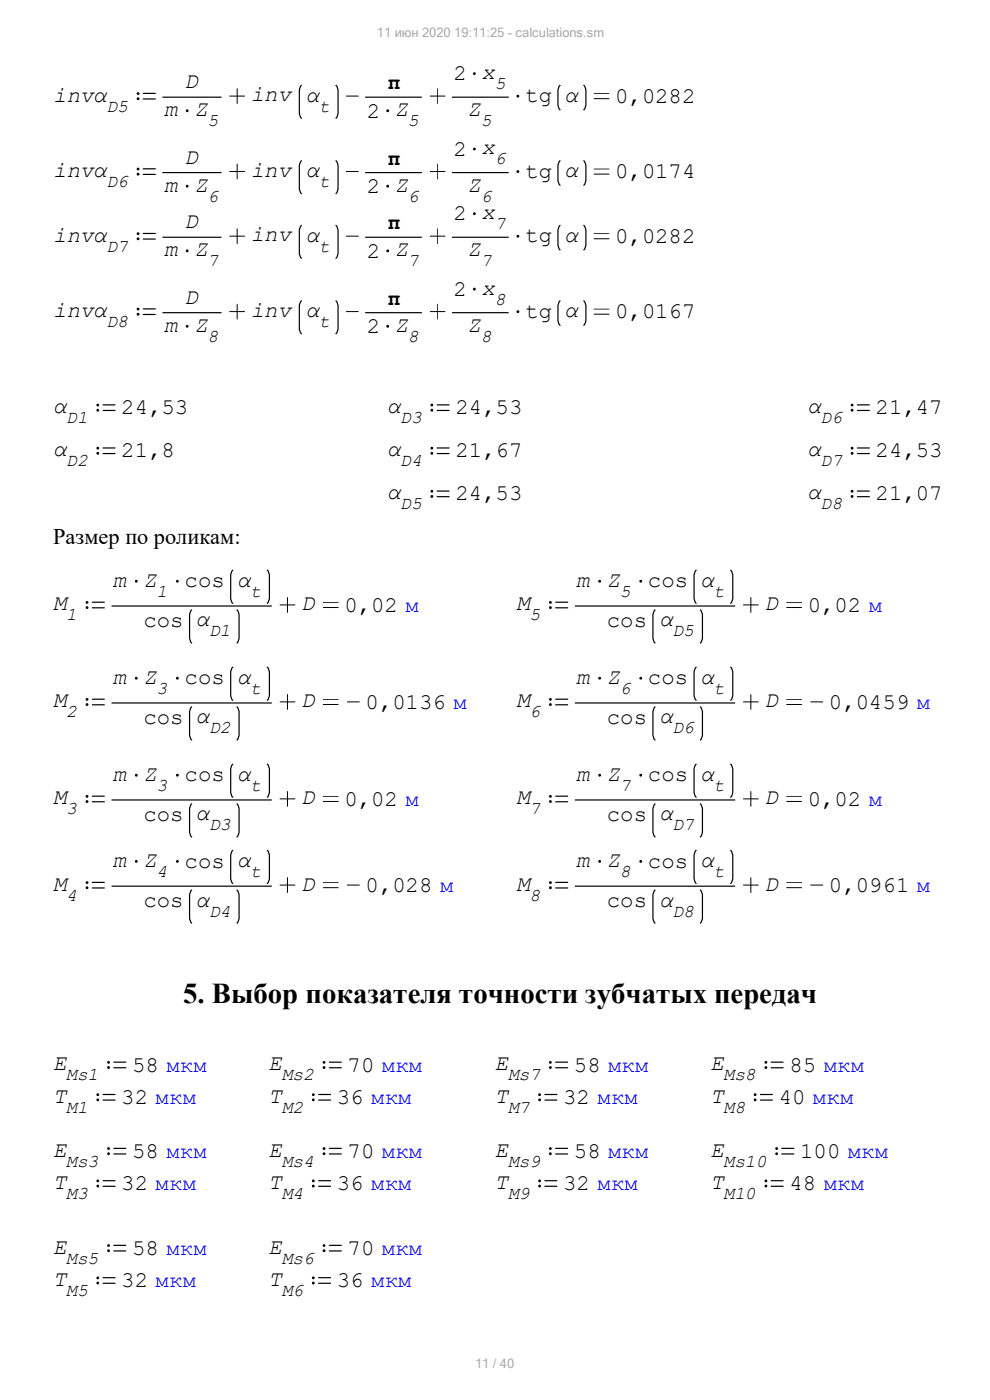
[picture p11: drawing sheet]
<svg xmlns="http://www.w3.org/2000/svg" width="210mm" height="297mm" viewBox="0 0 210 297" stroke-linecap="round" stroke-linejoin="round" font-family="sans-serif">
<g fill="#000">
<path d="M29 19.8a.3 .3 0 0 1 .6 0 .3 .3 0 0 1-.6 0zM29 21a.3 .3 0 0 1 .6 0 .3 .3 0 0 1-.6 0z" fill-rule="evenodd"/>
<path d="M30.3 19.7h2.6l.2 .1-.2 .1h-2.5zM30.3 20.9h2.6l.2 .1-.2 .1h-2.5z" fill-rule="evenodd"/>
<path d="M126 19.8l3.3 .1h-3.3zM126 20.8l3.3 .1-.1 .1h-3.2z" fill-rule="evenodd"/>
<path d="M29 35.9a.3 .3 0 0 1 .6 0 .3 .3 0 0 1-.6 0zM29 37a.3 .3 0 0 1 .6 0 .3 .3 0 0 1-.6 0z" fill-rule="evenodd"/>
<path d="M30.3 35.7h2.6l.2 .1-.2 .1h-2.5zM30.3 36.9h2.6l.2 .1-.2 .1h-2.5z" fill-rule="evenodd"/>
<path d="M50.2 18.8h.2v1.5h1.5l.1 .1-1.6 .1v1.5l-.1 .1-.1-1.6-1.6-.1 .1-.1h1.5z" fill-rule="evenodd"/>
<path d="M50.2 34.8h.2v1.5h1.5l.1 .1-1.6 .1v1.5l-.1 .1-.1-1.6-1.6-.1 .1-.1h1.5z" fill-rule="evenodd"/>
<path d="M73.4 20.3h2.6l.1 .1-2.6 .1z" fill-rule="evenodd"/>
<path d="M73.4 36.3h2.6l.1 .1-2.6 .1z" fill-rule="evenodd"/>
<path d="M92.8 18.8h.1v1.5h1.5l.1 .1-1.6 .1-.1 1.6v-1.6l-1.6-.1 .1-.1h1.5z" fill-rule="evenodd"/>
<path d="M92.8 34.8h.1v1.5h1.5l.1 .1-1.6 .1-.1 1.6v-1.6l-1.6-.1 .1-.1h1.5z" fill-rule="evenodd"/>
<path d="M126 35.8l3.3 .1h-3.3zM126 36.8l3.3 .1-.1 .1h-3.2z" fill-rule="evenodd"/>
<path d="M29 49.6a.3 .3 0 0 1 .6 0 .3 .3 0 0 1-.6 0zM29 50.7a.3 .3 0 0 1 .6 0 .3 .3 0 0 1-.6 0z" fill-rule="evenodd"/>
<path d="M30.3 49.4h2.6l.2 .1-.2 .2h-2.5zM30.3 50.6h2.6l.2 .1-.2 .1h-2.5z" fill-rule="evenodd"/>
<path d="M50.2 48.5l.2 .1v1.4h1.5l.1 .1-1.6 .1v1.5l-.1 .1-.1-1.6-1.6-.1 .1-.1h1.5z" fill-rule="evenodd"/>
<path d="M73.4 50h2.6l.1 .1-2.6 .1z" fill-rule="evenodd"/>
<path d="M92.8 48.5h.1v1.5h1.5l.1 .1-1.6 .1-.1 1.6v-1.6h-1.6l.1-.2h1.5z" fill-rule="evenodd"/>
<path d="M126 49.5l3.3 .1-3.3 .1zM126 50.6h3.3l-.1 .2h-3.2z" fill-rule="evenodd"/>
<path d="M29 65.6a.3 .3 0 0 1 .6 0 .3 .3 0 0 1-.6 0zM29 66.7a.3 .3 0 0 1 .6 0 .3 .3 0 0 1-.6 0z" fill-rule="evenodd"/>
<path d="M30.3 65.4h2.6l.2 .1-.2 .2h-2.5zM30.3 66.6h2.6l.2 .1-.2 .1h-2.5z" fill-rule="evenodd"/>
<path d="M50.2 64.5l.2 .1v1.4h1.5l.1 .1-1.6 .1v1.5l-.1 .1-.1-1.6-1.6-.1 .1-.1h1.5z" fill-rule="evenodd"/>
<path d="M73.4 66h2.6l.1 .1-2.6 .1z" fill-rule="evenodd"/>
<path d="M92.8 64.5h.1v1.5h1.5l.1 .1-1.6 .1-.1 1.6v-1.6h-1.6l.1-.2h1.5z" fill-rule="evenodd"/>
<path d="M126 65.5l3.3 .1-3.3 .1zM126 66.6h3.3l-.1 .2h-3.2z" fill-rule="evenodd"/>
<path d="M20.4 85.9a.3 .3 0 0 1 .6 0 .3 .3 0 0 1-.6 0zM20.4 87a.3 .3 0 0 1 .6 0 .3 .3 0 0 1-.6 0z" fill-rule="evenodd"/>
<path d="M20.4 95.1a.3 .3 0 0 1 .6 0 .3 .3 0 0 1-.6 0zM20.4 96.2a.3 .3 0 0 1 .6 0 .3 .3 0 0 1-.6 0z" fill-rule="evenodd"/>
<path d="M21.8 85.8h2.6l.1 .1-.1 .1h-2.6zM21.8 87h2.6l.1 .1-.1 .1h-2.6z" fill-rule="evenodd"/>
<path d="M21.8 94.9h2.6l.1 .1-.1 .2h-2.6zM21.8 96.1h2.6l.1 .1-.1 .2h-2.6z" fill-rule="evenodd"/>
<path d="M91.3 85.9a.3 .3 0 0 1 .6 0 .3 .3 0 0 1-.6 0zM91.3 87a.3 .3 0 0 1 .6 0 .3 .3 0 0 1-.6 0z" fill-rule="evenodd"/>
<path d="M91.3 95.1a.3 .3 0 0 1 .6 0 .3 .3 0 0 1-.6 0zM91.3 96.2a.3 .3 0 0 1 .6 0 .3 .3 0 0 1-.6 0z" fill-rule="evenodd"/>
<path d="M92.7 85.8h2.6l.1 .1-.1 .1h-2.6zM92.7 87h2.6l.1 .1-.1 .1h-2.6z" fill-rule="evenodd"/>
<path d="M92.7 94.9h2.6l.1 .1-.1 .2h-2.6zM92.7 96.1h2.6l.1 .1-.1 .2h-2.6z" fill-rule="evenodd"/>
<path d="M180.5 85.9a.3 .3 0 0 1 .6 0 .3 .3 0 0 1-.6 0zM180.5 87a.3 .3 0 0 1 .6 0 .3 .3 0 0 1-.6 0z" fill-rule="evenodd"/>
<path d="M180.5 95.1a.3 .3 0 0 1 .6 0 .3 .3 0 0 1-.6 0zM180.5 96.2a.3 .3 0 0 1 .6 0 .3 .3 0 0 1-.6 0z" fill-rule="evenodd"/>
<path d="M181.9 85.8h2.5l.1 .1-.1 .1h-2.5zM181.8 87h2.6l.1 .1-.1 .1h-2.5z" fill-rule="evenodd"/>
<path d="M181.9 94.9h2.5l.1 .1-.1 .2h-2.5zM181.8 96.1h2.6l.1 .1-.1 .2h-2.5z" fill-rule="evenodd"/>
<path d="M91.3 104.2a.3 .3 0 0 1 .6 0 .3 .3 0 0 1-.6 0zM91.3 105.3a.3 .3 0 0 1 .6 0 .3 .3 0 0 1-.6 0z" fill-rule="evenodd"/>
<path d="M92.7 104.1h2.6l.1 .1-.1 .1h-2.6zM92.7 105.3l2.6-.1 .1 .2-.1 .1h-2.6z" fill-rule="evenodd"/>
<path d="M180.5 104.2a.3 .3 0 0 1 .6 0 .3 .3 0 0 1-.6 0zM180.5 105.3a.3 .3 0 0 1 .6 0 .3 .3 0 0 1-.6 0z" fill-rule="evenodd"/>
<path d="M181.9 104.1h2.5l.1 .1-.1 .1h-2.5zM181.8 105.3l2.6-.1 .1 .2-.1 .1h-2.5z" fill-rule="evenodd"/>
<path d="M18.2 127.8a.3 .3 0 0 1 .6 0 .3 .3 0 0 1-.6 0zM18.2 128.9a.3 .3 0 0 1 .6 0 .3 .3 0 0 1-.6 0z" fill-rule="evenodd"/>
<path d="M19.5 127.7l2.6-.1 .1 .2-2.6 .1zM19.5 128.9l2.6-.1 .1 .2-2.6 .1z" fill-rule="evenodd"/>
<path d="M60.9 126.7l.2 .1v1.4h1.5l.1 .2h-1.6l-.1 1.6-.1-.1v-1.5h-1.6l.1-.2h1.5z" fill-rule="evenodd"/>
<path d="M68.5 127.7l3.3 .1-3.3 .1zM68.6 128.8l3.2 .1-.1 .1h-3.1z" fill-rule="evenodd"/>
<path d="M116.5 127.8a.3 .3 0 0 1 .6 0 .3 .3 0 0 1-.6 0zM116.5 128.9a.3 .3 0 0 1 .6 0 .3 .3 0 0 1-.6 0z" fill-rule="evenodd"/>
<path d="M117.8 127.7l2.6-.1 .1 .2-2.6 .1zM117.8 128.9l2.6-.1 .1 .2-2.6 .1z" fill-rule="evenodd"/>
<path d="M159.2 126.7l.2 .1v1.4h1.5l.1 .2h-1.6l-.1 1.6-.1-.1v-1.5h-1.6l.1-.2h1.5z" fill-rule="evenodd"/>
<path d="M166.8 127.7l3.3 .1-3.3 .1zM166.9 128.8l3.2 .1-.1 .1h-3.1z" fill-rule="evenodd"/>
<path d="M18.2 148.4a.3 .3 0 0 1 .6 0 .3 .3 0 0 1-.6 0zM18.2 149.5a.3 .3 0 0 1 .6 0 .3 .3 0 0 1-.6 0z" fill-rule="evenodd"/>
<path d="M19.5 148.3l2.6-.1 .1 .2-2.6 .1zM19.5 149.4h2.6l.1 .2h-2.6z" fill-rule="evenodd"/>
<path d="M60.9 147.3l.2 .1v1.4h1.5l.1 .1-1.6 .1-.1 1.6-.1-.1v-1.5l-1.6-.1 .1-.1h1.5z" fill-rule="evenodd"/>
<path d="M68.5 148.3l3.3 .1-3.3 .1zM68.6 149.4h3.2l-.1 .2h-3.1z" fill-rule="evenodd"/>
<path d="M73.6 148.8h2.6l.1 .1-2.6 .1z" fill-rule="evenodd"/>
<path d="M116.5 148.4a.3 .3 0 0 1 .6 0 .3 .3 0 0 1-.6 0zM116.5 149.5a.3 .3 0 0 1 .6 0 .3 .3 0 0 1-.6 0z" fill-rule="evenodd"/>
<path d="M117.8 148.3l2.6-.1 .1 .2-2.6 .1zM117.8 149.4h2.6l.1 .2h-2.6z" fill-rule="evenodd"/>
<path d="M159.2 147.3l.2 .1v1.4h1.5l.1 .1-1.6 .1-.1 1.6-.1-.1v-1.5l-1.6-.1 .1-.1h1.5z" fill-rule="evenodd"/>
<path d="M166.8 148.3l3.3 .1-3.3 .1zM166.9 149.4h3.2l-.1 .2h-3.1z" fill-rule="evenodd"/>
<path d="M171.9 148.8h2.6l.1 .1-2.6 .1z" fill-rule="evenodd"/>
<path d="M18.2 169a.3 .3 0 0 1 .6 0 .3 .3 0 0 1-.6 0zM18.2 170a.3 .3 0 0 1 .6 0 .3 .3 0 0 1-.6 0z" fill-rule="evenodd"/>
<path d="M19.5 168.8h2.6l.1 .2h-2.6zM19.5 170h2.6l.1 .2h-2.6z" fill-rule="evenodd"/>
<path d="M60.9 167.9h.2v1.5h1.5l.1 .1-1.6 .1-.1 1.6-.1-.1v-1.5l-1.6-.1 .1-.1h1.5z" fill-rule="evenodd"/>
<path d="M68.5 168.9l3.3 .1h-3.3zM68.6 169.9l3.2 .1-.1 .1h-3.1z" fill-rule="evenodd"/>
<path d="M116.5 169a.3 .3 0 0 1 .6 0 .3 .3 0 0 1-.6 0zM116.5 170a.3 .3 0 0 1 .6 0 .3 .3 0 0 1-.6 0z" fill-rule="evenodd"/>
<path d="M117.8 168.8h2.6l.1 .2h-2.6zM117.8 170h2.6l.1 .2h-2.6z" fill-rule="evenodd"/>
<path d="M159.2 167.9h.2v1.5h1.5l.1 .1-1.6 .1-.1 1.6-.1-.1v-1.5l-1.6-.1 .1-.1h1.5z" fill-rule="evenodd"/>
<path d="M166.8 168.9l3.3 .1h-3.3zM166.9 169.9l3.2 .1-.1 .1h-3.1z" fill-rule="evenodd"/>
<path d="M18.2 187.2a.3 .3 0 0 1 .6 0 .3 .3 0 0 1-.6 0zM18.2 188.3a.3 .3 0 0 1 .6 0 .3 .3 0 0 1-.6 0z" fill-rule="evenodd"/>
<path d="M19.5 187.1h2.6l.1 .2h-2.6zM19.5 188.3h2.6l.1 .2h-2.6z" fill-rule="evenodd"/>
<path d="M60.9 186.1l.2 .1v1.5h1.5l.1 .1-1.6 .1-.1 1.5h-.1v-1.5l-1.6-.1 .1-.1h1.5z" fill-rule="evenodd"/>
<path d="M68.5 187.2h3.3l-3.3 .1zM68.6 188.2l3.2 .1-.1 .1h-3.1z" fill-rule="evenodd"/>
<path d="M73.6 187.7h2.6l.1 .1-2.6 .1z" fill-rule="evenodd"/>
<path d="M116.5 187.2a.3 .3 0 0 1 .6 0 .3 .3 0 0 1-.6 0zM116.5 188.3a.3 .3 0 0 1 .6 0 .3 .3 0 0 1-.6 0z" fill-rule="evenodd"/>
<path d="M117.8 187.1h2.6l.1 .2h-2.6zM117.8 188.3h2.6l.1 .2h-2.6z" fill-rule="evenodd"/>
<path d="M159.2 186.1l.2 .1v1.5h1.5l.1 .1-1.6 .1-.1 1.5h-.1v-1.5l-1.6-.1 .1-.1h1.5z" fill-rule="evenodd"/>
<path d="M166.8 187.2h3.3l-3.3 .1zM166.9 188.2l3.2 .1-.1 .1h-3.1z" fill-rule="evenodd"/>
<path d="M171.9 187.7h2.6l.1 .1-2.6 .1z" fill-rule="evenodd"/>
<path d="M20.4 232.2a.3 .3 0 0 1 .6 0 .3 .3 0 0 1-.6 0zM20.4 233.3a.3 .3 0 0 1 .6 0 .3 .3 0 0 1-.6 0z" fill-rule="evenodd"/>
<path d="M22.7 225.4a.3 .3 0 0 1 .6 0 .3 .3 0 0 1-.6 0zM22.7 226.5a.3 .3 0 0 1 .6 0 .3 .3 0 0 1-.6 0z" fill-rule="evenodd"/>
<path d="M21.8 232.1h2.6l.1 .1-.1 .1h-2.6zM21.8 233.3h2.6l.1 .1-.1 .1h-2.6z" fill-rule="evenodd"/>
<path d="M24 225.3l2.7-.1 .1 .1-.1 .2h-2.6zM24 226.4h2.7l.1 .1-.1 .2h-2.6z" fill-rule="evenodd"/>
<path d="M66.2 232.2a.3 .3 0 0 1 .6 0 .3 .3 0 0 1-.6 0zM66.2 233.3a.3 .3 0 0 1 .6 0 .3 .3 0 0 1-.6 0z" fill-rule="evenodd"/>
<path d="M68.5 225.4a.3 .3 0 0 1 .5 0 .3 .3 0 0 1-.5 0zM68.5 226.5a.3 .3 0 0 1 .5 0 .3 .3 0 0 1-.5 0z" fill-rule="evenodd"/>
<path d="M67.6 232.1h2.5l.1 .1-.1 .1h-2.5zM67.5 233.3h2.6l.1 .1-.1 .1h-2.5z" fill-rule="evenodd"/>
<path d="M69.8 225.3l2.6-.1 .1 .1-.1 .2h-2.5zM69.8 226.4h2.6l.1 .1-.1 .2h-2.5z" fill-rule="evenodd"/>
<path d="M114.2 232.2a.3 .3 0 0 1 .6 0 .3 .3 0 0 1-.6 0zM114.2 233.3a.3 .3 0 0 1 .6 0 .3 .3 0 0 1-.6 0z" fill-rule="evenodd"/>
<path d="M116.5 225.4a.3 .3 0 0 1 .6 0 .3 .3 0 0 1-.6 0zM116.5 226.5a.3 .3 0 0 1 .6 0 .3 .3 0 0 1-.6 0z" fill-rule="evenodd"/>
<path d="M115.6 232.1h2.6v.1v.1h-2.6zM115.5 233.3h2.7v.1v.1h-2.6z" fill-rule="evenodd"/>
<path d="M117.8 225.3l2.6-.1 .1 .1-.1 .2h-2.5zM117.8 226.4h2.6l.1 .1-.1 .2h-2.5z" fill-rule="evenodd"/>
<path d="M159.9 232.2a.3 .3 0 0 1 .6 0 .3 .3 0 0 1-.6 0zM159.9 233.3a.3 .3 0 0 1 .6 0 .3 .3 0 0 1-.6 0z" fill-rule="evenodd"/>
<path d="M162.2 225.4a.3 .3 0 0 1 .6 0 .3 .3 0 0 1-.6 0zM162.2 226.5a.3 .3 0 0 1 .6 0 .3 .3 0 0 1-.6 0z" fill-rule="evenodd"/>
<path d="M161.3 232.1h2.6l.1 .1-.1 .1h-2.6zM161.2 233.3h2.7l.1 .1-.1 .1h-2.6z" fill-rule="evenodd"/>
<path d="M163.5 225.3l2.6-.1 .1 .1-.1 .2h-2.5zM163.5 226.4h2.6l.1 .1-.1 .2h-2.5z" fill-rule="evenodd"/>
<path d="M20.4 250.5a.3 .3 0 0 1 .6 0 .3 .3 0 0 1-.6 0zM20.4 251.6a.3 .3 0 0 1 .6 0 .3 .3 0 0 1-.6 0z" fill-rule="evenodd"/>
<path d="M22.7 243.7a.3 .3 0 0 1 .6 0 .3 .3 0 0 1-.6 0zM22.7 244.8a.3 .3 0 0 1 .6 0 .3 .3 0 0 1-.6 0z" fill-rule="evenodd"/>
<path d="M21.8 250.4h2.6l.1 .1-.1 .1h-2.6zM21.8 251.6l2.6-.1 .1 .2-.1 .1h-2.6z" fill-rule="evenodd"/>
<path d="M24 243.5h2.7l.1 .1-.1 .2h-2.6zM24 244.7h2.7l.1 .1-.1 .1h-2.6z" fill-rule="evenodd"/>
<path d="M66.2 250.5a.3 .3 0 0 1 .6 0 .3 .3 0 0 1-.6 0zM66.2 251.6a.3 .3 0 0 1 .6 0 .3 .3 0 0 1-.6 0z" fill-rule="evenodd"/>
<path d="M68.5 243.7a.3 .3 0 0 1 .5 0 .3 .3 0 0 1-.5 0zM68.5 244.8a.3 .3 0 0 1 .5 0 .3 .3 0 0 1-.5 0z" fill-rule="evenodd"/>
<path d="M67.6 250.4h2.5l.1 .1-.1 .1h-2.5zM67.5 251.6l2.6-.1 .1 .2-.1 .1h-2.5z" fill-rule="evenodd"/>
<path d="M69.8 243.5h2.6l.1 .1-.1 .2h-2.5zM69.8 244.7h2.6l.1 .1-.1 .1h-2.5z" fill-rule="evenodd"/>
<path d="M114.2 250.5a.3 .3 0 0 1 .6 0 .3 .3 0 0 1-.6 0zM114.2 251.6a.3 .3 0 0 1 .6 0 .3 .3 0 0 1-.6 0z" fill-rule="evenodd"/>
<path d="M116.5 243.7a.3 .3 0 0 1 .6 0 .3 .3 0 0 1-.6 0zM116.5 244.8a.3 .3 0 0 1 .6 0 .3 .3 0 0 1-.6 0z" fill-rule="evenodd"/>
<path d="M115.6 250.4h2.6v.1v.1h-2.6zM115.5 251.6l2.7-.1v.2v.1h-2.6z" fill-rule="evenodd"/>
<path d="M117.8 243.5h2.6l.1 .1-.1 .2h-2.5zM117.8 244.7h2.6l.1 .1-.1 .1h-2.5z" fill-rule="evenodd"/>
<path d="M162.2 250.5a.3 .3 0 0 1 .6 0 .3 .3 0 0 1-.6 0zM162.2 251.6a.3 .3 0 0 1 .6 0 .3 .3 0 0 1-.6 0z" fill-rule="evenodd"/>
<path d="M164.5 243.7a.3 .3 0 0 1 .6 0 .3 .3 0 0 1-.6 0zM164.5 244.8a.3 .3 0 0 1 .6 0 .3 .3 0 0 1-.6 0z" fill-rule="evenodd"/>
<path d="M163.5 250.4h2.6l.1 .1-.1 .1h-2.5zM163.5 251.6l2.6-.1 .1 .2-.1 .1h-2.5z" fill-rule="evenodd"/>
<path d="M165.8 243.5h2.6l.1 .1-.1 .2h-2.5zM165.8 244.7h2.6l.1 .1-.1 .1h-2.5z" fill-rule="evenodd"/>
<path d="M20.4 271.1a.3 .3 0 0 1 .6 0 .3 .3 0 0 1-.6 0zM20.4 272.2a.3 .3 0 0 1 .6 0 .3 .3 0 0 1-.6 0z" fill-rule="evenodd"/>
<path d="M22.7 264.2a.3 .3 0 0 1 .6 0 .3 .3 0 0 1-.6 0zM22.7 265.3a.3 .3 0 0 1 .6 0 .3 .3 0 0 1-.6 0z" fill-rule="evenodd"/>
<path d="M21.8 270.9h2.6l.1 .2-.1 .1h-2.6zM21.8 272.2l2.6-.1 .1 .1-.1 .2h-2.6z" fill-rule="evenodd"/>
<path d="M24 264.1h2.7l.1 .1-.1 .1h-2.6zM24 265.3h2.7l.1 .1-.1 .1h-2.6z" fill-rule="evenodd"/>
<path d="M66.2 271.1a.3 .3 0 0 1 .6 0 .3 .3 0 0 1-.6 0zM66.2 272.2a.3 .3 0 0 1 .6 0 .3 .3 0 0 1-.6 0z" fill-rule="evenodd"/>
<path d="M68.5 264.2a.3 .3 0 0 1 .5 0 .3 .3 0 0 1-.5 0zM68.5 265.3a.3 .3 0 0 1 .5 0 .3 .3 0 0 1-.5 0z" fill-rule="evenodd"/>
<path d="M67.6 270.9h2.5l.1 .2-.1 .1h-2.5zM67.5 272.2l2.6-.1 .1 .1-.1 .2h-2.5z" fill-rule="evenodd"/>
<path d="M69.8 264.1h2.6l.1 .1-.1 .1h-2.5zM69.8 265.3h2.6l.1 .1-.1 .1h-2.5z" fill-rule="evenodd"/>
<circle cx="100.6" cy="15.6" r=".3"/>
<circle cx="39.7" cy="23.5" r=".3"/>
<circle cx="39.7" cy="39.5" r=".3"/>
<circle cx="82.3" cy="23.5" r=".3"/>
<circle cx="82.3" cy="39.5" r=".3"/>
<circle cx="100.6" cy="31.6" r=".3"/>
<circle cx="109.9" cy="36.4" r=".3"/>
<circle cx="109.9" cy="20.4" r=".3"/>
<circle cx="39.7" cy="53.2" r=".3"/>
<circle cx="82.3" cy="53.2" r=".3"/>
<circle cx="100.6" cy="45.3" r=".3"/>
<circle cx="109.9" cy="50.1" r=".3"/>
<circle cx="39.7" cy="69.2" r=".3"/>
<circle cx="82.3" cy="69.2" r=".3"/>
<circle cx="100.6" cy="61.3" r=".3"/>
<circle cx="109.9" cy="66.1" r=".3"/>
<circle cx="28.9" cy="123.3" r=".3"/>
<circle cx="37.6" cy="123.3" r=".3"/>
<circle cx="127.2" cy="123.3" r=".3"/>
<circle cx="135.9" cy="123.3" r=".3"/>
<circle cx="28.9" cy="143.9" r=".3"/>
<circle cx="37.6" cy="143.9" r=".3"/>
<circle cx="127.2" cy="143.9" r=".3"/>
<circle cx="135.9" cy="143.9" r=".3"/>
<circle cx="28.9" cy="164.5" r=".3"/>
<circle cx="37.6" cy="164.5" r=".3"/>
<circle cx="127.2" cy="164.5" r=".3"/>
<circle cx="135.9" cy="164.5" r=".3"/>
<circle cx="28.9" cy="182.7" r=".3"/>
<circle cx="37.6" cy="182.7" r=".3"/>
<circle cx="127.2" cy="182.7" r=".3"/>
<circle cx="135.9" cy="182.7" r=".3"/>
</g>
<g fill="none" stroke="#000" stroke-width=".25">
<path d="M64 18l-.2 .3-.3 .7v5.1l.3 .8 .2 .2M71.2 18l.3 .3 .2 .7v5.1l-.2 .8-.3 .2M118.9 18l-.3 .3-.2 .7v3.4l.2 .7 .3 .3M123.8 18l.2 .3 .3 .7v3.4l-.3 .7-.2 .3M34.5 20.6h12.5M34.5 36.6h12.5M64 34l-.2 .3-.3 .8v5l.3 .8 .2 .2M71.2 34l.3 .3 .2 .8v5l-.2 .8-.3 .2M77.5 20.6h12M77.5 36.6h12M95.9 20.6h12M95.9 36.6h12"/>
<path d="M118.9 34l-.3 .3-.2 .8v3.3l.2 .7 .3 .3M123.8 34l.2 .3 .3 .8v3.3l-.3 .7-.2 .3M34.5 50.3h12.5M64 47.8l-.2 .2-.3 .8v5l.3 .8 .2 .3M71.2 47.8l.3 .2 .2 .8v5l-.2 .8-.3 .3M77.5 50.3h12M95.9 50.3h12M118.9 47.8l-.3 .2-.2 .8v3.3l.2 .7 .3 .3M123.8 47.8l.2 .2 .3 .8v3.3l-.3 .7-.2 .3M34.5 66.3h12.5M64 63.8l-.2 .2-.3 .8v5l.3 .8 .2 .3M71.2 63.8l.3 .2 .2 .8v5l-.2 .8-.3 .3"/>
<path d="M77.5 66.3h12M95.9 66.3h12M118.9 63.8l-.3 .2-.2 .8v3.3l.2 .7 .3 .3M123.8 63.8l.2 .2 .3 .8v3.3l-.3 .7-.2 .3M23.7 128.6h34M40.7 129.3l-.2 .3-.3 .7v5.2l.3 .7 .2 .3M49.4 120.9l-.2 .3-.3 .7v5.1l.3 .8 .2 .3M50.2 129.3l.3 .3 .2 .7v5.2l-.2 .7-.3 .3M56.6 120.9l.3 .3 .2 .7v5.1l-.2 .8-.3 .3M122 128.6h34M139 129.3l-.2 .3-.3 .7v5.2l.3 .7 .2 .3M147.7 120.9l-.2 .3-.3 .7v5.1l.3 .8 .2 .3"/>
<path d="M148.5 129.3l.3 .3 .2 .7v5.2l-.2 .7-.3 .3M154.9 120.9l.3 .3 .2 .7v5.1l-.2 .8-.3 .3M23.7 149.1h34M40.7 149.9l-.2 .3-.3 .7v5.1l.3 .8 .2 .3M49.4 141.5l-.2 .2-.3 .8v5.1l.3 .8 .2 .2M50.2 149.9l.3 .3 .2 .7v5.1l-.2 .8-.3 .3M56.6 141.5l.3 .2 .2 .8v5.1l-.2 .8-.3 .2M122 149.1h34M139 149.9l-.2 .3-.3 .7v5.1l.3 .8 .2 .3M147.7 141.5l-.2 .2-.3 .8v5.1l.3 .8 .2 .2M148.5 149.9l.3 .3 .2 .7v5.1l-.2 .8-.3 .3M154.9 141.5l.3 .2 .2 .8v5.1l-.2 .8-.3 .2"/>
<path d="M23.7 169.7h34M40.7 170.5l-.2 .2-.3 .8v5.1l.3 .8 .2 .2M49.4 162.1l-.2 .2-.3 .8v5.1l.3 .8 .2 .2M50.2 170.5l.3 .2 .2 .8v5.1l-.2 .8-.3 .2M56.6 162.1l.3 .2 .2 .8v5.1l-.2 .8-.3 .2M122 169.7h34M139 170.5l-.2 .2-.3 .8v5.1l.3 .8 .2 .2M147.7 162.1l-.2 .2-.3 .8v5.1l.3 .8 .2 .2M148.5 170.5l.3 .2 .2 .8v5.1l-.2 .8-.3 .2M154.9 162.1l.3 .2 .2 .8v5.1l-.2 .8-.3 .2M23.7 188h34M40.7 188.8l-.2 .2-.3 .8v5.1l.3 .8 .2 .2"/>
<path d="M49.4 180.3l-.2 .3-.3 .8v5.1l.3 .7 .2 .3M50.2 188.8l.3 .2 .2 .8v5.1l-.2 .8-.3 .2M56.6 180.3l.3 .3 .2 .8v5.1l-.2 .7-.3 .3M122 188h34M139 188.8l-.2 .2-.3 .8v5.1l.3 .8 .2 .2M147.7 180.3l-.2 .3-.3 .8v5.1l.3 .7 .2 .3M148.5 188.8l.3 .2 .2 .8v5.1l-.2 .8-.3 .2M154.9 180.3l.3 .3 .2 .8v5.1l-.2 .7-.3 .3"/>
</g>
<text font-size="6.1" x="38.9" y="212.9">5. Выбор показателя точности зубчатых передач</text>
<g font-size="4.7">
<text x="96.2" y="17">2 x</text>
<text x="11.3" y="21.5">invα</text>
<text x="39.2" y="18.7">D</text>
<text x="53.2" y="21.5">inv</text>
<text x="64.9" y="21.5">α</text>
<text x="82.2" y="19">π</text>
<text x="111.4" y="21.7">tg</text>
<text x="119.7" y="21.5">α</text>
<text x="130.5" y="21.8">0,0282</text>
<text x="34.8" y="24.7">m</text>
<text x="41.2" y="24.7">Z</text>
<text x="77.8" y="24.9">2 Z</text>
<text x="99.2" y="24.7">Z</text>
<text x="39.2" y="34.7">D</text>
<text x="82.2" y="35">π</text>
<text x="96.2" y="33">2 x</text>
<text x="11.3" y="37.5">invα</text>
<text x="34.8" y="40.7">m</text>
<text x="41.2" y="40.7">Z</text>
<text x="53.2" y="37.5">inv</text>
<text x="64.9" y="37.5">α</text>
<text x="77.8" y="40.9">2 Z</text>
<text x="99.2" y="40.7">Z</text>
<text x="111.4" y="37.7">tg</text>
<text x="119.7" y="37.5">α</text>
<text x="130.5" y="37.8">0,0174</text>
<text x="96.2" y="46.7">2 x</text>
<text x="11.3" y="51.3">invα</text>
<text x="39.2" y="48.4">D</text>
<text x="53.2" y="51.2">inv</text>
<text x="64.9" y="51.3">α</text>
<text x="82.2" y="48.7">π</text>
<text x="111.4" y="51.4">tg</text>
<text x="119.7" y="51.3">α</text>
<text x="130.5" y="51.5">0,0282</text>
<text x="34.8" y="54.4">m</text>
<text x="41.2" y="54.4">Z</text>
<text x="77.8" y="54.7">2 Z</text>
<text x="99.2" y="54.4">Z</text>
<text x="39.2" y="64.4">D</text>
<text x="82.2" y="64.7">π</text>
<text x="96.2" y="62.7">2 x</text>
<text x="11.3" y="67.3">invα</text>
<text x="34.8" y="70.4">m</text>
<text x="41.2" y="70.4">Z</text>
<text x="53.2" y="67.2">inv</text>
<text x="64.9" y="67.3">α</text>
<text x="77.8" y="70.7">2 Z</text>
<text x="99.2" y="70.4">Z</text>
<text x="111.4" y="67.4">tg</text>
<text x="119.7" y="67.3">α</text>
<text x="130.5" y="67.5">0,0167</text>
<text x="11.3" y="87.6">α</text>
<text x="25.7" y="87.9">24,53</text>
<text x="82.1" y="87.6">α</text>
<text x="96.6" y="87.9">24,53</text>
<text x="171.3" y="87.6">α</text>
<text x="185.8" y="87.9">21,47</text>
<text x="11.3" y="96.8">α</text>
<text x="25.7" y="97">21,8</text>
<text x="82.1" y="96.8">α</text>
<text x="96.6" y="97">21,67</text>
<text x="171.3" y="96.8">α</text>
<text x="185.8" y="97">24,53</text>
<text x="82.1" y="105.9">α</text>
<text x="96.6" y="106.2">24,53</text>
<text x="171.3" y="105.9">α</text>
<text x="185.8" y="106.2">21,07</text>
<text x="11.3" y="115.5">Размер по роликам:</text>
<text x="24" y="124.5">m</text>
<text x="30.4" y="124.5">Z</text>
<text x="39.2" y="124.6">cos</text>
<text x="50.3" y="124.5">α</text>
<text x="122.3" y="124.5">m</text>
<text x="128.7" y="124.5">Z</text>
<text x="137.5" y="124.6">cos</text>
<text x="148.6" y="124.5">α</text>
<text x="11.3" y="129.5">M</text>
<text x="63.9" y="129.5">D</text>
<text x="73.1" y="129.8">0,02 м</text>
<text x="109.6" y="129.5">M</text>
<text x="162.2" y="129.5">D</text>
<text x="171.4" y="129.8">0,02 м</text>
<text x="30.4" y="133">cos</text>
<text x="41.6" y="132.9">α</text>
<text x="128.7" y="133">cos</text>
<text x="139.9" y="132.9">α</text>
<text x="24" y="145">m</text>
<text x="30.4" y="145">Z</text>
<text x="39.2" y="145.2">cos</text>
<text x="50.3" y="145">α</text>
<text x="122.3" y="145">m</text>
<text x="128.7" y="145">Z</text>
<text x="137.5" y="145.2">cos</text>
<text x="148.6" y="145">α</text>
<text x="11.3" y="150.1">M</text>
<text x="30.4" y="153.6">cos</text>
<text x="41.6" y="153.5">α</text>
<text x="63.9" y="150.1">D</text>
<text x="77.6" y="150.3">0,0136 м</text>
<text x="109.6" y="150.1">M</text>
<text x="128.7" y="153.6">cos</text>
<text x="139.9" y="153.5">α</text>
<text x="162.2" y="150.1">D</text>
<text x="175.9" y="150.3">0,0459 м</text>
<text x="24" y="165.6">m</text>
<text x="30.4" y="165.6">Z</text>
<text x="39.2" y="165.8">cos</text>
<text x="50.3" y="165.6">α</text>
<text x="122.3" y="165.6">m</text>
<text x="128.7" y="165.6">Z</text>
<text x="137.5" y="165.8">cos</text>
<text x="148.6" y="165.6">α</text>
<text x="11.3" y="170.6">M</text>
<text x="63.9" y="170.6">D</text>
<text x="73.1" y="170.9">0,02 м</text>
<text x="109.6" y="170.6">M</text>
<text x="162.2" y="170.6">D</text>
<text x="171.4" y="170.9">0,02 м</text>
<text x="30.4" y="174.2">cos</text>
<text x="41.6" y="174">α</text>
<text x="128.7" y="174.2">cos</text>
<text x="139.9" y="174">α</text>
<text x="24" y="183.9">m</text>
<text x="30.4" y="183.9">Z</text>
<text x="39.2" y="184.1">cos</text>
<text x="50.3" y="183.9">α</text>
<text x="122.3" y="183.9">m</text>
<text x="128.7" y="183.9">Z</text>
<text x="137.5" y="184.1">cos</text>
<text x="148.6" y="183.9">α</text>
<text x="11.3" y="188.9">M</text>
<text x="63.9" y="188.9">D</text>
<text x="77.6" y="189.2">0,028 м</text>
<text x="109.6" y="188.9">M</text>
<text x="162.2" y="188.9">D</text>
<text x="175.9" y="189.2">0,0961 м</text>
<text x="30.4" y="192.4">cos</text>
<text x="41.6" y="192.3">α</text>
<text x="128.7" y="192.4">cos</text>
<text x="139.9" y="192.3">α</text>
<text x="11.3" y="227.1">E</text>
<text x="28" y="227.3">58 мкм</text>
<text x="57" y="227.1">E</text>
<text x="73.7" y="227.3">70 мкм</text>
<text x="105" y="227.1">E</text>
<text x="121.8" y="227.3">58 мкм</text>
<text x="150.7" y="227.1">E</text>
<text x="167.5" y="227.3">85 мкм</text>
<text x="11.3" y="233.9">T</text>
<text x="57" y="233.9">T</text>
<text x="105" y="233.9">T</text>
<text x="150.7" y="233.9">T</text>
<text x="25.7" y="234.2">32 мкм</text>
<text x="71.5" y="234.2">36 мкм</text>
<text x="119.5" y="234.2">32 мкм</text>
<text x="165.2" y="234.2">40 мкм</text>
<text x="11.3" y="245.4">E</text>
<text x="28" y="245.6">58 мкм</text>
<text x="57" y="245.4">E</text>
<text x="73.7" y="245.6">70 мкм</text>
<text x="105" y="245.4">E</text>
<text x="121.8" y="245.6">58 мкм</text>
<text x="150.7" y="245.4">E</text>
<text x="169.8" y="245.6">100 мкм</text>
<text x="11.3" y="252.2">T</text>
<text x="25.7" y="252.5">32 мкм</text>
<text x="57" y="252.2">T</text>
<text x="71.5" y="252.5">36 мкм</text>
<text x="105" y="252.2">T</text>
<text x="119.5" y="252.5">32 мкм</text>
<text x="150.7" y="252.2">T</text>
<text x="167.5" y="252.5">48 мкм</text>
<text x="11.3" y="265.9">E</text>
<text x="28" y="266.2">58 мкм</text>
<text x="57" y="265.9">E</text>
<text x="73.7" y="266.2">70 мкм</text>
<text x="11.3" y="272.8">T</text>
<text x="25.7" y="273.1">32 мкм</text>
<text x="57" y="272.8">T</text>
<text x="71.5" y="273.1">36 мкм</text>
</g>
<g font-size="3.8">
<text x="22.6" y="23.7">D5</text>
<text x="67.6" y="23.7">t</text>
<text x="104.9" y="18.9">5</text>
<text x="44" y="26.8">5</text>
<text x="86.5" y="26.8">5</text>
<text x="102" y="26.8">5</text>
<text x="104.9" y="34.9">6</text>
<text x="22.6" y="39.7">D6</text>
<text x="67.6" y="39.7">t</text>
<text x="44" y="42.8">6</text>
<text x="86.5" y="42.8">6</text>
<text x="102" y="42.8">6</text>
<text x="22.6" y="53.4">D7</text>
<text x="67.6" y="53.4">t</text>
<text x="104.9" y="48.6">7</text>
<text x="44" y="56.5">7</text>
<text x="86.5" y="56.5">7</text>
<text x="102" y="56.5">7</text>
<text x="104.9" y="64.6">8</text>
<text x="22.6" y="69.4">D8</text>
<text x="67.6" y="69.4">t</text>
<text x="44" y="72.5">8</text>
<text x="86.5" y="72.5">8</text>
<text x="102" y="72.5">8</text>
<text x="14.1" y="89.7">D1</text>
<text x="84.9" y="89.7">D3</text>
<text x="174.1" y="89.7">D6</text>
<text x="14.1" y="98.9">D2</text>
<text x="84.9" y="98.9">D4</text>
<text x="174.1" y="98.9">D7</text>
<text x="84.9" y="108">D5</text>
<text x="174.1" y="108">D8</text>
<text x="14.1" y="131.6">1</text>
<text x="33.2" y="126.6">1</text>
<text x="53.1" y="126.6">t</text>
<text x="112.4" y="131.6">5</text>
<text x="131.5" y="126.6">5</text>
<text x="151.4" y="126.6">t</text>
<text x="44.4" y="135">D1</text>
<text x="142.7" y="135">D5</text>
<text x="33.2" y="147.2">3</text>
<text x="53.1" y="147.2">t</text>
<text x="131.5" y="147.2">6</text>
<text x="151.4" y="147.2">t</text>
<text x="14.1" y="152.2">2</text>
<text x="44.4" y="155.6">D2</text>
<text x="112.4" y="152.2">6</text>
<text x="142.7" y="155.6">D6</text>
<text x="33.2" y="167.7">3</text>
<text x="53.1" y="167.7">t</text>
<text x="131.5" y="167.7">7</text>
<text x="151.4" y="167.7">t</text>
<text x="14.1" y="172.8">3</text>
<text x="112.4" y="172.8">7</text>
<text x="44.4" y="176.1">D3</text>
<text x="142.7" y="176.1">D7</text>
<text x="14.1" y="191.1">4</text>
<text x="33.2" y="186">4</text>
<text x="53.1" y="186">t</text>
<text x="112.4" y="191.1">8</text>
<text x="131.5" y="186">8</text>
<text x="151.4" y="186">t</text>
<text x="44.4" y="194.4">D4</text>
<text x="142.7" y="194.4">D8</text>
<text x="14.1" y="229.2">Ms1</text>
<text x="59.8" y="229.2">Ms2</text>
<text x="107.8" y="229.2">Ms7</text>
<text x="153.5" y="229.2">Ms8</text>
<text x="14.1" y="236.1">M1</text>
<text x="59.8" y="236.1">M2</text>
<text x="107.8" y="236.1">M7</text>
<text x="153.5" y="236.1">M8</text>
<text x="14.1" y="247.5">Ms3</text>
<text x="59.8" y="247.5">Ms4</text>
<text x="107.8" y="247.5">Ms9</text>
<text x="153.5" y="247.5">Ms10</text>
<text x="14.1" y="254.3">M3</text>
<text x="59.8" y="254.3">M4</text>
<text x="107.8" y="254.3">M9</text>
<text x="153.5" y="254.3">M10</text>
<text x="14.1" y="268.1">Ms5</text>
<text x="59.8" y="268.1">Ms6</text>
<text x="14.1" y="274.9">M5</text>
<text x="59.8" y="274.9">M6</text>
</g>
<g font-size="2.8" fill="#a9a9a9">
<text x="80" y="7.9">11 июн 2020 19:11:25 - calculations.sm</text>
<text x="100.8" y="290.3">11 / 40</text>
</g>
</svg>
